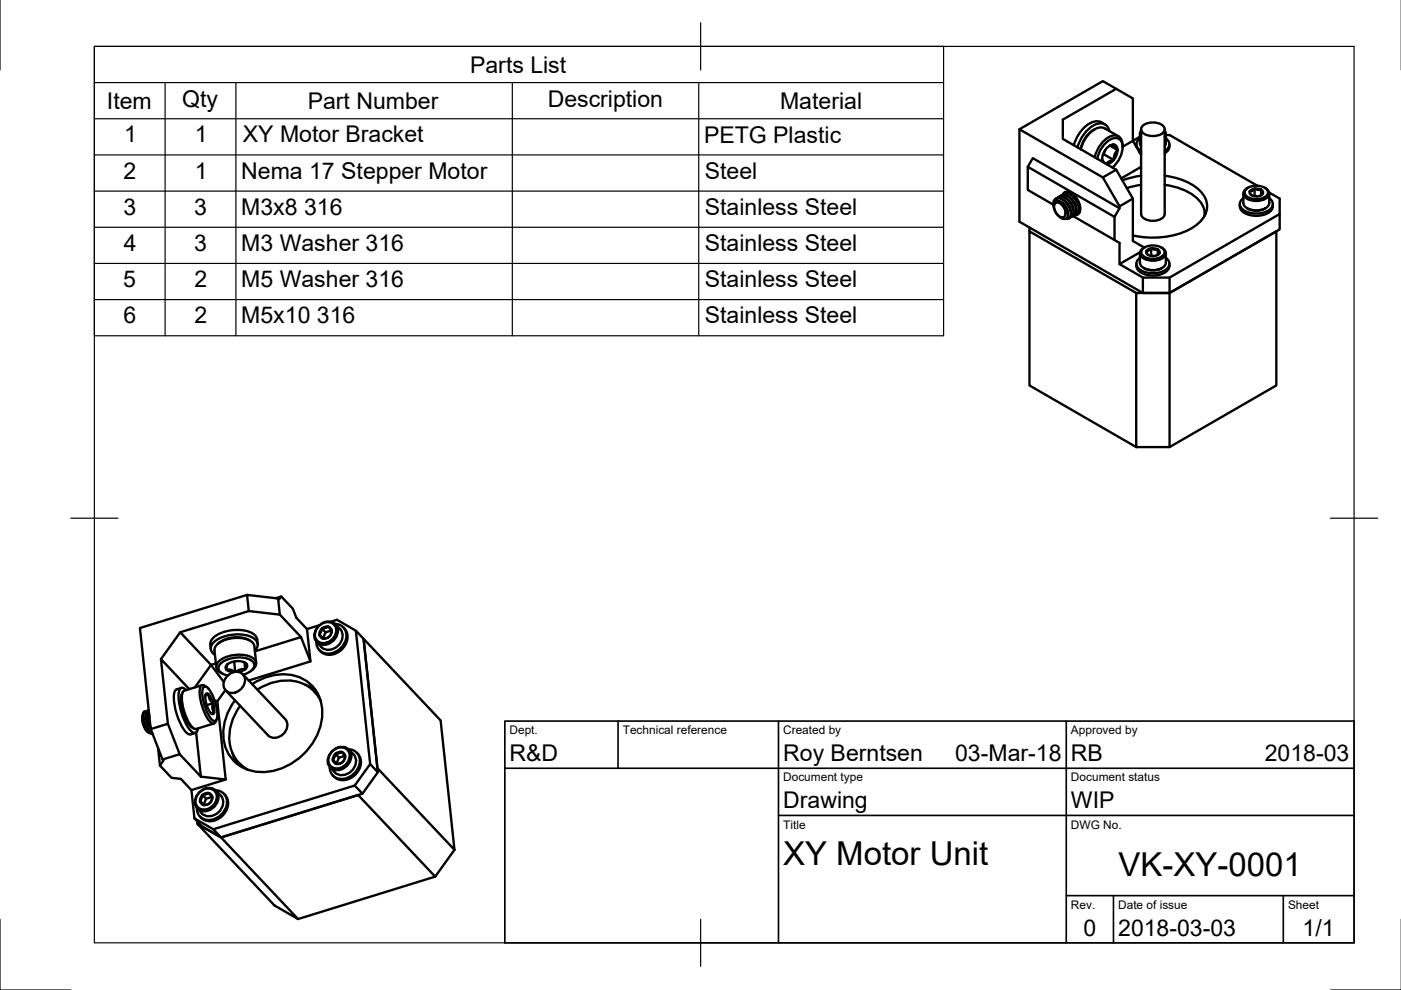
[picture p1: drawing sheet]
<svg xmlns="http://www.w3.org/2000/svg" width="297mm" height="210mm" viewBox="0 0 297 210" stroke-linecap="round" stroke-linejoin="round" font-family="sans-serif">
<!-- layer: Visible -->
<g fill="none" stroke="#000" stroke-width=".5">
<path d="M236.7 18.8l-2.9-1.6-17.7 10.2 17.7 10.2 2.9-1.6M216.1 27.4v19.6l26.2 15.1h5.7l23.3-13.5v-3.2M217.9 35.4l1.1-1.9 18.4 10.7-1.1 1.8M232.1 27.4a6 6 0 0 0-3 4.2M232.7 33.7a5.6 5.6 0 0 1 3.4-4.4 1.54 1.54 0 0 1 1.9 1.7 5.9 5.9 0 0 1-2.2 4.5M233.7 33.7l.5 .9M233.7 33.7l.1 .6M233.8 37.6l3.6 6.1 2.8-1.6M234 32.7l2.1 1.2M234.3 26.4a2.86 2.86 0 0 0-4.1 .3l-1.3 1.6-.7 1.2-.5 1.3M234.4 31.8l-.6 1M235.2 27.8a2.02 2.02 0 0 0-3.2-1.3 7.8 7.8 0 0 0-3.6 4.7"/>
<path d="M235.3 30.9l1.6 .9M236.1 30.7l-.9 .2M236.1 30.7l.4 .6a.49 .49 0 0 1 .4 .5 .49 .49 0 0 1-.3 .5l-.4 1a.7 .7 0 0 1-.9 .8l-.7 .7M236.1 33.9l-.8 .8-.6 .2M236.1 30.7a3.1 3.1 0 0 0-2.4 3M236.1 30.7a1 1 0 0 1 .8 1.1M236.9 31.8l-.1 .9-.7 1.2M237.1 28.9l-2.9-1.7a3.3 3.3 0 0 0-3.7 1.7l-1 1.6-.3 1.2M238 31.2a1.95 1.95 0 0 0-2-2.5 5.9 5.9 0 0 0-3.9 4.7M238 31.1l2.2-1.2 1.7 3M240.9 30.6v.5M241.6 32.2l.3 .3"/>
<path d="M241.7 29l-1.5 .9v-9l-3.5-2.1-11.4 6.6v4l11.4 6.6 3.5 6.1v9l2.4 1.4M241.7 28.4v2l.2 .6M241.7 29.3a1.46 1.46 0 0 0-.8 1.5 1.46 1.46 0 0 0 1 1.2M241.9 27.7a1 1 0 0 0 0 1.3M241.9 27.4v18a2.21 2.21 0 0 0 2.5 1.4 2.21 2.21 0 0 0 2.5-1.4v-18M241.9 35.4l-4.2 2.4M241.9 37.3l-1.7 .3-2.2 .7M241.9 39.2l-3 .7M242.3 26.7a3.4 3.4 0 0 1 4.6 .3 1.26 1.26 0 0 1-1.2 1.7 3.3 3.3 0 0 1-3.7-.9v-.8zM246.9 39.2a10.8 10.8 0 0 1 7.9 4.1l.6 1.6v.8v-.3M246.9 37.3a11.9 11.9 0 0 1 8.3 4.1 4.4 4.4 0 0 1-1.4 6.2 17 17 0 0 1-13.6 2.3M246.9 27.7a1 1 0 0 1 0 1.3"/>
<path d="M247.2 29.3a1.46 1.46 0 0 1 .7 1.5 1.46 1.46 0 0 1-1 1.2M247.2 28.4v2l-.3 .6M247.2 28.6h.8l18.6 10.8M247.9 30.6a1.76 1.76 0 0 1-1 1.9M264.6 39.8a1.24 1.24 0 0 0-1 1.1 1.24 1.24 0 0 0 .8 1.2 3.8 3.8 0 0 0 4.6-.7 1.27 1.27 0 0 0-.9-1.6M266 40l-.5 .4-.5 .2M266 40l.9 .3a.47 .47 0 0 1 .7 .5v.1a.19 .19 0 0 1 .1 .2 .19 .19 0 0 1-.2 .2l-.2 .1M266 40v1.5M266 40l-.7 .2-.3 .4M266 40h.7l.7 .2M218.3 48.2v.9M223.3 43.4l-5.4-3.1v-4.9l18.4 10.6v4.9l-8.9-5.1"/>
<path d="M223.7 43.1a1.49 1.49 0 0 1 2 1.2 1.32 1.32 0 0 1-.3 1.8 2.14 2.14 0 0 1-1.7-3zM223.8 42.2l.5-.2-.6 .9 .4-.3 .8 .2 .6 .5 .6 .8 .3 1.3-.1 .6-.3 .3-.5 .1-.6-.2-1.2-1.3-.4-1.6 .1-.6zM223.8 42.1l.6-.1 .8 .2 .7 .5 .6 .7 .5 1 .1 .8-.1 .7-.4 .4M223.9 42.7h.7l1 .6 .7 1 .1 1.1M223.9 42.7h-.1M224.1 42l.7-.3 .7 .1 .7 .5 .8 .8 .5 1 .1 1-.2 .7-.5 .3M224.3 42l.7 .2 .8 .5 .6 .7 .4 .9 .2 .9-.1 .7-.4 .4-.6 .1M224.4 41.8l.6-.2 .7 .2 .7 .5 .6 .7 .5 1 .2 .8-.1 .8-.4 .4M224.7 41.7l.6-.3 .7 .1 .8 .5 .7 .8 .5 1 .2 .9-.2 .7-.6 .4M224.9 41.5l.6-.2 .7 .2 .8 .5 .6 .8 .5 .9 .1 .8-.1 .7-.4 .5M225.5 41.2l.6-.2 .7 .2 .7 .5 .6 .7 .5 .9 .2 .9-.1 .7-.4 .4M226.1 42.9l.5 .7 .4 .8"/>
<path d="M226.5 40.6l-.1 .1M226.6 40.7l-.5 .1M226.6 42.5l.6 .7 .3 .9M226.8 40.7l-.6 .1-.4 .2M227.2 42.2l.5 .7 .4 .9M227.8 41.9l.5 .7 .4 .8M228 45.4l.5-.3 .2-.7-.2-1-.4-1-.8-.8-.7-.5-.8-.1-.5 .3a1.19 1.19 0 0 1 2-.3 3.7 3.7 0 0 1 1.5 4.3l-.6 .3h-.4M228.9 45h.1M228.9 45l-.3 .1M236.3 50.9l1.1 .6v4.5l4.3-2.5M237.4 43.7v.5M240.9 55.9a2.12 2.12 0 0 0 2 2.3 4.4 4.4 0 0 0 4.9-1.3l.1-1"/>
<path d="M241.7 53.7v2a2.43 2.43 0 0 0 2.7 1.6 2.43 2.43 0 0 0 2.8-1.6v-2M241.7 54.7a1.49 1.49 0 0 0-.8 1.5 1.49 1.49 0 0 0 1.2 1.2 5 5 0 0 0 5.6-.7 1.36 1.36 0 0 0-.5-2M242.3 52.8a3.4 3.4 0 0 1 4.5 .3 1.24 1.24 0 0 1-1.1 1.6 3.3 3.3 0 0 1-3.7-.9v-.7zM242.3 58.9v3.2M242.5 56.8a3.8 3.8 0 0 0 3.9 0M242.7 52.5a1.24 1.24 0 0 0-1 1.1 1.24 1.24 0 0 0 .8 1.2 3.8 3.8 0 0 0 4.6-.7 1.27 1.27 0 0 0-.9-1.6M243 53.2l.4 .9M243 53.2a.63 .63 0 0 0 .4 .9M244 54.2l.7 .1M244.1 52.7l-.7 .2-.4 .3M244.1 52.7h1.1a.72 .72 0 0 1 .7 .8 .72 .72 0 0 1-.7 .7l-.8 .1-1-.2M244.1 52.7l-.5 .4-.6 .1"/>
<path d="M244.1 52.7l.9 .2a.47 .47 0 0 1 .7 .6v.1a.19 .19 0 0 1 .1 .2 .19 .19 0 0 1-.2 .1l-.2 .2M244.1 52.7v1.5M245.5 52.9v1.1M248 58.9v3.2l22.6-13v32.6l-22.6 13.1M255.4 45l.2 .4M262.9 43.3a2.12 2.12 0 0 0 1.9 2.3 4.4 4.4 0 0 0 5-1.4l.1-.9M263.6 41v2a2.43 2.43 0 0 0 2.8 1.6 2.43 2.43 0 0 0 2.7-1.6v-2M263.6 42a1.49 1.49 0 0 0-.7 1.5 1.49 1.49 0 0 0 1.1 1.2 5 5 0 0 0 5.6-.7 1.36 1.36 0 0 0-.5-2M264.2 40.1a3.4 3.4 0 0 1 4.6 .3 1.24 1.24 0 0 1-1.2 1.6 3.3 3.3 0 0 1-3.6-.8v-.8zM264.4 44.2a3.8 3.8 0 0 0 3.9 0M265 40.6l.3 .8M265 40.6a.63 .63 0 0 0 .3 .8"/>
<path d="M265.9 41.6h.7M267.4 40.2a.68 .68 0 0 1 .4 .8 .68 .68 0 0 1-.7 .5l-.7 .1-1.1-.2M267.4 40.2v1.2M269.1 40.8l2.2 1.3v3.3l-23.3 13.5h-5.7l-4.9-2.9M240.9 62.1h7.1v32.7h-7.1zM240.9 62.1l-22.6-13v32.6l22.6 13.1M34.1 139.7l4.1-5.6 6.5 6.9M38.2 134.1l14.5-4.5 6.6 .7 4.5 4.8M52.4 126.1l-22.7 7.1 2.3 21.4 3.6-1.1M52.7 129.6l-.3-3.5 6.6 .8 .3 3.4M53 135.8a6.2 6.2 0 0 0-6.9 .7M54 138a1.63 1.63 0 0 0-.6-2.9 8.1 8.1 0 0 0-8.3 1.4 1.53 1.53 0 0 0 .5 2.4"/>
<path d="M54 138.1l9.8-3 2 5.1-13.1 4.1M54.6 136.5a2.58 2.58 0 0 0-2.5-2.8 8.4 8.4 0 0 0-6.8 1.5 2.16 2.16 0 0 0-.6 2.4M58.5 126.8l1.1-.3 2.5 2.6 .7 1.9 2.3 2.4 2.6-.8M59.6 126.5l-.4 .6-.2-.2M65.1 133.4l.7 6.8M67.4 132.9a2.44 2.44 0 0 1 4.1 .1 2.94 2.94 0 0 1-1 3 2.94 2.94 0 0 1-3.2 .3 2.33 2.33 0 0 1 .1-3.4zM67.4 132.9a2.2 2.2 0 0 1 3.7 0 2.67 2.67 0 0 1-.7 2.7 2.67 2.67 0 0 1-2.8 .5 2.06 2.06 0 0 1-.2-3.2zM67.7 134.5l.8 .8M68.3 133.3l.7 .8M68.3 133.3a1.55 1.55 0 0 0-.6 1.2M69.6 132.9l-1.3 .4M69.6 132.9l.7 .8-.4 1.2-.6 .4-.8 .1-.5-.5a.56 .56 0 0 1 .1-1l.2-.6"/>
<path d="M69.6 132.9a1.52 1.52 0 0 0-1.3 .4M69.6 132.9a1.32 1.32 0 0 1 .7 1.4 1.32 1.32 0 0 1-1.1 1.1 1.04 1.04 0 0 1-1.5-.9M70.1 131.8l1.3-.4 4 2.3 3.1 28.3-3.3 4.6-30 9.2-4-2.3-.6-6M70.3 133.7l-1.3 .4-.5 1.3M71.1 132.3a2.52 2.52 0 0 1 2.1 3.7 3.8 3.8 0 0 1-5.1 2.2 2.41 2.41 0 0 1-1-2.2M71.1 132.4a2.84 2.84 0 0 1 1.5 3 2.9 2.9 0 0 1-2.5 2.3 2.9 2.9 0 0 1-3-1.6M72.8 133a3.3 3.3 0 0 1-.9 5.2 2.99 2.99 0 0 1-4.2-.4M75.4 133.7l1.7 1.7 3 28.3M30.2 152.3l.2 1.1 .5 1.2 .5 .7 .5 .1M30.2 152.3l.6 1.8 .4 .7 .4 .4M30.2 151.8a3.9 3.9 0 0 0 1.2 3.5M30.3 151.6l-.1 .7"/>
<path d="M30.3 151.3v.9l.3 1.2 .4 1 .7 .8M30.3 151.3v.1M30.3 151.3h.1M30.6 150.9l-.3 .5M31 151.3l-.1 .5 .2 1 .4 1 .5 .8M31.1 151.1l-.4-.2-.2 .2 .1 1.7 .8 1.9 .9 .9-.6-.4-.7-1.1-.5-1.5-.2-1.2M31.1 151.1h.1M31.1 151.1v1.5l.8 1.9M31.4 150.7l-.3 .3v.9l.8 2.4M31.5 150.7l-.3 .1v.9l.7 2.4M31.6 151.5l.1 .6M32 154.6l2.5 6.4 3.6-1.1"/>
<path d="M33.5 158.6l.4 3.7 2.5 2.6 1.9 .2 2.3 2.4 7.3-2.2M38.5 145.8l-1 .3a1.72 1.72 0 0 0-.6 1.8 12.2 12.2 0 0 0 2.8 7.6l.7 .2 1-.3M38.7 146.8a6.1 6.1 0 0 0 .4 4.9l.6 1.3a3 3 0 0 0 1.4 1.5M39.5 146.3l-.4-.3-.7-.1a3.9 3.9 0 0 0-.4 3.5 11.6 11.6 0 0 0 2.6 5.7l.7 .3 .3-.1 .4-.9M40.1 146.1l-6-6.4 1.5 13.8 2.5 6.4 4.5 4.8M42.8 145.3l-3.7 1.1a1.78 1.78 0 0 0-.5 1.9 10.6 10.6 0 0 0 2.3 6l.7 .3 3.8-1.2M43.1 145.7l.3-.2a3.6 3.6 0 0 1 1.9 2.6l.6 2.1a3.9 3.9 0 0 1-.1 2.5l-.2 .2a3.6 3.6 0 0 1-2-2.5l-.6-2.1a3.9 3.9 0 0 1 .1-2.6zM43.6 147.4l.2-.1a.3 .3 0 0 1 .5 0 .3 .3 0 0 1 0 .4l.4 .9a.77 .77 0 0 1 .3 1.1l.2 1a.29 .29 0 0 1 .1 .4 .29 .29 0 0 1-.4 .1h-.2M43.8 145.6l-.8-.3a1.04 1.04 0 0 0-.7 1.2 10.9 10.9 0 0 0 2.3 6.6l.6 .3 .3-.1 .4-.7M44.3 147.2l-.5-.2a2.85 2.85 0 0 0 .1 2.8l.6 1.1 .6 .5a1.81 1.81 0 0 0 .2-1.8l-.1-.5M44.3 147.2l.9 1.9M44.3 147.2l-.8 .3"/>
<path d="M44.7 141l-3.4 4.7M44.7 141l2.8 3.6M45.2 149.1l-1.4 .4M45.5 148.5l.6 .2 1.8 16.6-5.3-.6-1-9.4M45.8 140.7l-1.1 .3M47.8 146.3l-1.7 2.4M48 142h.9l.9 .5M48 142l.6 .4 .8 .1M48.1 143.4a2.22 2.22 0 0 1 3.7 0 2.7 2.7 0 0 1-.8 2.8 2.7 2.7 0 0 1-2.8 .5 2.08 2.08 0 0 1-.1-3.3zM48.2 140.8l-.2 1.2M48.3 140.8a3.6 3.6 0 0 1 3.9-.1 .76 .76 0 0 1-.2 1.2M48.3 140.8a.76 .76 0 0 0-.3 1.2"/>
<path d="M49.3 159.7l1.1 2.3M49.6 140.2l.3 2.2M50.9 149.6a9.7 9.7 0 0 0-.7 11.6 7.2 7.2 0 0 0 2.5 2M51.5 143l9 9.5a2.59 2.59 0 0 1-2.2 3.9l-1-.2-.5-.3-8.9-9.5M51.6 143a3.1 3.1 0 0 0 2.3-1.8 2.06 2.06 0 0 0-2.1-1.7 5.7 5.7 0 0 0-5.3 1.6 1.33 1.33 0 0 0 1.1 1.9l.7 .2M51.8 140.4l.4 .3-.2 .6a.44 .44 0 0 1 0 .6 .44 .44 0 0 1-.6 0l-.6 .1-.8 .4M51.8 140.4l.2 1.5M52 141.9l-1.4 .6M53.3 142.2a1.51 1.51 0 0 0 1-1.4 1.51 1.51 0 0 0-.9-1.4 6.8 6.8 0 0 0-7.3 1.2 1.5 1.5 0 0 0 1.1 2.2M53.5 145a10.4 10.4 0 0 1 11.9-.3 8.8 8.8 0 0 1 2.3 10.1 13.3 13.3 0 0 1-13.5 8.8 7.9 7.9 0 0 1-6.8-9.5 12.4 12.4 0 0 1 2.4-5.6M54.3 140.5l-.4-3.5a2.76 2.76 0 0 0-2.8-1.7 6.3 6.3 0 0 0-5.4 1.7l-.2 .9 .4 3.6M54.6 146.2a9.7 9.7 0 0 1 11.6 0 7.2 7.2 0 0 1 1.8 2.5"/>
<path d="M64.6 145.1l2.4 1.3M66.7 146.6l1 1.2M70.2 159.5a2.44 2.44 0 0 1 4.2 0 2.94 2.94 0 0 1-1 3.1 2.94 2.94 0 0 1-3.2 .3 2.33 2.33 0 0 1 0-3.4zM70.3 159.5a2.2 2.2 0 0 1 3.7 0 2.67 2.67 0 0 1-.8 2.7 2.67 2.67 0 0 1-2.8 .5 2.06 2.06 0 0 1-.1-3.2zM71.1 159.8l.8 .8M71.1 159.8a1.55 1.55 0 0 0-.5 1.3M72.4 159.4l-1.3 .4M72.4 159.4l.8 .9-.5 1.2-.5 .3-.9 .2-.4-.5a.56 .56 0 0 1 0-1l.2-.7M72.4 159.4a1.52 1.52 0 0 0-1.3 .4M72.4 159.4a1.32 1.32 0 0 1 .8 1.4 1.32 1.32 0 0 1-1.2 1.1 1.04 1.04 0 0 1-1.4-.8M73.9 158.8a2.52 2.52 0 0 1 2.2 3.8 3.8 3.8 0 0 1-5.2 2.1 2.41 2.41 0 0 1-1-2.1M74 158.9a2.84 2.84 0 0 1 1.4 3.1 2.9 2.9 0 0 1-2.4 2.3 2.9 2.9 0 0 1-3-1.6"/>
<path d="M75.6 159.6a3.3 3.3 0 0 1-.9 5.1 2.99 2.99 0 0 1-4.1-.3M34.5 161l.2 .2-.8 1.1M41.8 174.1l.1 .6M41.9 174.7l5 2.9 16.3 17.3-5-2.9zM42.1 168.2a2.44 2.44 0 0 1 4.1 0 2.94 2.94 0 0 1-1 3.1 2.94 2.94 0 0 1-3.2 .3 2.33 2.33 0 0 1 .1-3.4zM42.1 168.2a2.2 2.2 0 0 1 3.7 0 2.67 2.67 0 0 1-.8 2.7 2.67 2.67 0 0 1-2.7 .5 2.06 2.06 0 0 1-.2-3.2zM42.4 169.8l.8 .8M42.9 168.5a1.55 1.55 0 0 0-.5 1.3M42.9 168.5l.8 .9M44.2 168.1l-1.3 .4M44.2 168.1l.8 .9-.4 1.2-.6 .3-.8 .2-.5-.5a.56 .56 0 0 1 .1-1l.1-.7M44.2 168.1a1.52 1.52 0 0 0-1.3 .4"/>
<path d="M44.2 168.1a1.32 1.32 0 0 1 .8 1.4 1.32 1.32 0 0 1-1.2 1.2 1.04 1.04 0 0 1-1.4-.9M45 169l-1.3 .4-.5 1.3M45.2 175.8l1.7 1.8 29-9 16.4 17.3 4.1-5.7-3-27.5-16.3-17.3 2.9 27.5 16.4 17.3M45.7 167.6a2.52 2.52 0 0 1 2.2 3.7 3.8 3.8 0 0 1-5.1 2.1 2.41 2.41 0 0 1-1.1-2.1M45.8 167.6a2.84 2.84 0 0 1 1.5 3.1 2.9 2.9 0 0 1-2.5 2.3 2.9 2.9 0 0 1-3-1.6M47.5 168.3a3.3 3.3 0 0 1-.9 5.2 2.99 2.99 0 0 1-4.2-.4M50.7 161.7l1 1.2M70.6 161.1l.7 .8M73.1 160.2l-1.2 .4-.5 1.4M76.8 168.3l-29.9 9.3-4-2.3-1.7-1.8M78.5 162l1.6 1.7-3.3 4.6-1.6-1.7M92.3 185.9l-29.1 9"/>
</g>
<!-- layer: Border -->
<path d="M0 -.1v14.9M20 9.8h267.1v190.1h-267.1zM148.5 4.8v10M15 109.9h10M282.1 109.9h10M0 194.9v15h15M148.5 194.9v10M282.1 209.9h15" fill="none" stroke="#000" stroke-width=".25"/>
<!-- layer: TitleBlock -->
<path d="M107 152.9h180.1v47h-180.1zM131 152.9v10M165.1 152.9v47M226.1 152.9v47M107 162.9h180.1M165.1 172.9h122M226.1 189.9h61M236.1 189.9v10M272.1 189.9v10" fill="none" stroke="#000" stroke-width=".35"/>
<!-- layer: BOM -->
<path d="M20 9.8h180.1v61.4h-180.1zM20 17.5h180.1M35 17.5v53.7M50 17.5v53.7M108.6 17.5v53.7M148.1 17.5v53.7M20 25.2h180.1M20 32.8h180.1M20 40.5h180.1M20 48.2h180.1M20 55.9h180.1M20 63.5h180.1" fill="none" stroke="#000" stroke-width=".25"/>
<g font-size="7">
<text x="166.1" y="183.4">XY Motor Unit</text>
<text x="237.2" y="185.8">VK-XY-0001</text>
</g>
<g font-size="4.9">
<text x="99.7" y="15.4">Parts List</text>
<text x="22.7" y="23.1">Item</text>
<text x="38.6" y="22.6">Qty</text>
<text x="65.2" y="23.1">Part Number</text>
<text x="116.1" y="22.6">Description</text>
<text x="165.4" y="23.1">Material</text>
<text x="26.3" y="30.2">1</text>
<text x="41.3" y="30.2">1</text>
<text x="51.5" y="30.2">XY Motor Bracket</text>
<text x="149.3" y="30.2">PETG Plastic</text>
<text x="26.2" y="37.9">2</text>
<text x="41.3" y="37.9">1</text>
<text x="51.1" y="37.9">Nema 17 Stepper Motor</text>
<text x="149.4" y="37.9">Steel</text>
<text x="26.2" y="45.5">3</text>
<text x="41.2" y="45.5">3</text>
<text x="51.2" y="45.5">M3x8 316</text>
<text x="149.4" y="45.6">Stainless Steel</text>
<text x="26.2" y="53.2">4</text>
<text x="41.2" y="53.2">3</text>
<text x="51.2" y="53.2">M3 Washer 316</text>
<text x="149.4" y="53.2">Stainless Steel</text>
<text x="26.1" y="60.9">5</text>
<text x="41.2" y="60.9">2</text>
<text x="51.2" y="60.9">M5 Washer 316</text>
<text x="149.4" y="60.9">Stainless Steel</text>
<text x="26.2" y="68.5">6</text>
<text x="41.2" y="68.5">2</text>
<text x="51.2" y="68.5">M5x10 316</text>
<text x="149.4" y="68.6">Stainless Steel</text>
<text x="108" y="161.4">R&amp;D</text>
<text x="166.1" y="161.4">Roy Berntsen</text>
<text x="202.5" y="161.4">03-Mar-18</text>
<text x="227.1" y="161.4">RB</text>
<text x="268.1" y="161.4">2018-03</text>
<text x="166.1" y="171.4">Drawing</text>
<text x="227.1" y="171.4">WIP</text>
<text x="229.7" y="198.5">0</text>
<text x="237.1" y="198.4">2018-03-03</text>
<text x="276.2" y="198.5">1/1</text>
</g>
<g font-size="2.5">
<text x="108" y="155.7">Dept.</text>
<text x="132" y="155.7">Technical reference</text>
<text x="166.1" y="155.7">Created by</text>
<text x="227.1" y="155.7">Approved by</text>
<text x="166.1" y="165.7">Document type</text>
<text x="227.1" y="165.7">Document status</text>
<text x="166.1" y="175.7">Title</text>
<text x="227.1" y="175.7">DWG No.</text>
<text x="227.1" y="192.7">Rev.</text>
<text x="237.1" y="192.7">Date of issue</text>
<text x="273.1" y="192.7">Sheet</text>
</g>
</svg>
